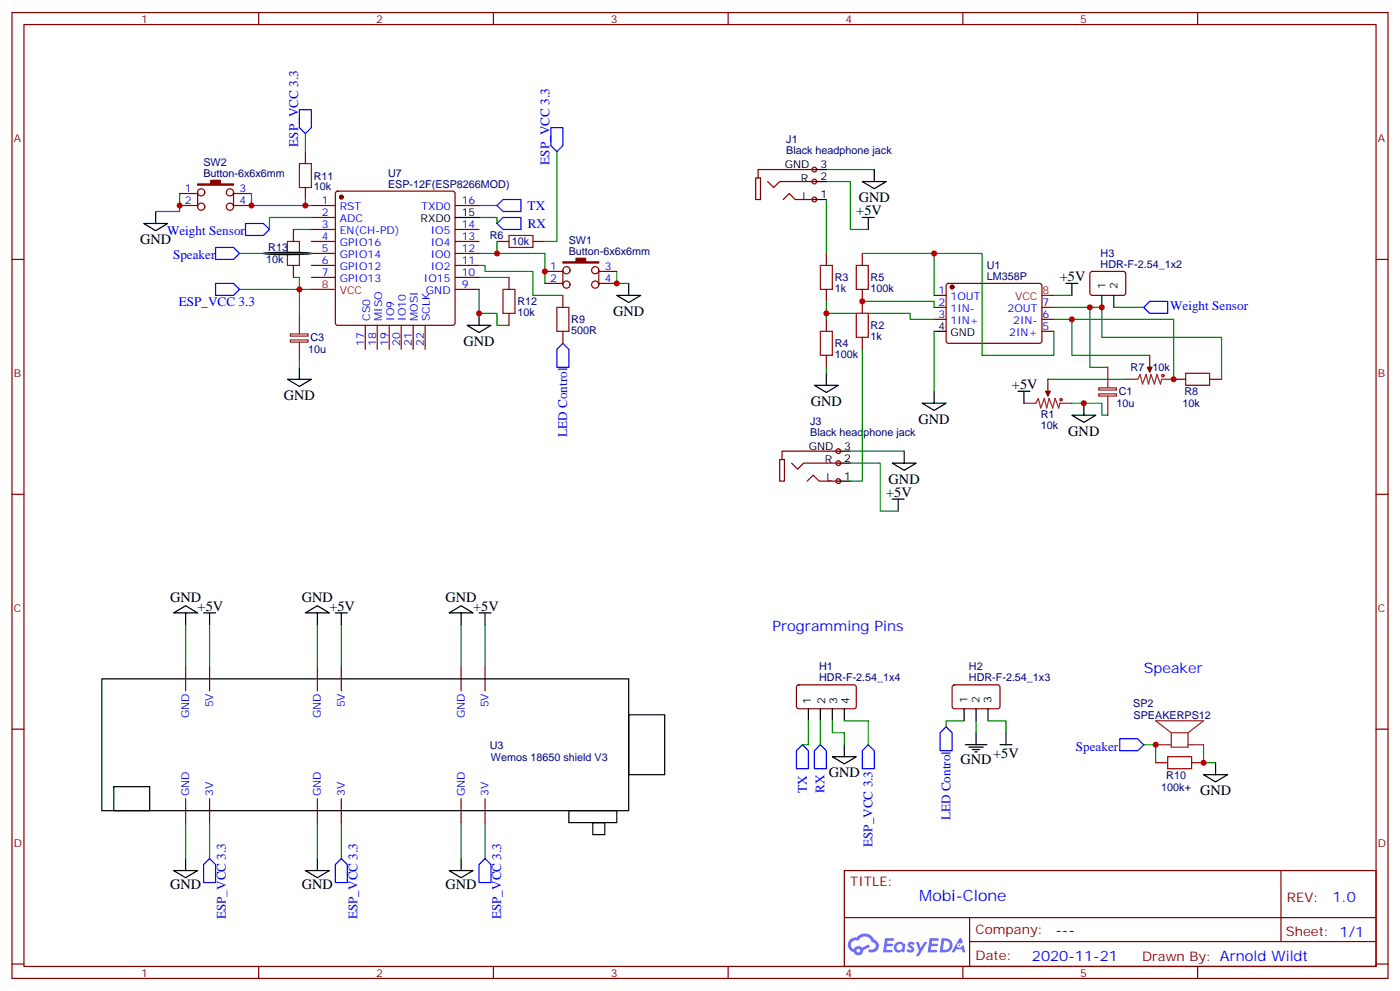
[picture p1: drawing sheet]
<svg xmlns="http://www.w3.org/2000/svg" width="412mm" height="292mm" viewBox="0 0 412 292" stroke-linecap="round" stroke-linejoin="round" font-family="sans-serif">
<g fill="none" stroke="#870000" stroke-width=".35">
<path d="M3.5 3.7h405.4v284.3h-405.4zM7.1 7.2h398.2v277.3h-398.2zM76.2 3.7v3.5M145.3 3.7v3.5M214.5 3.7v3.5M283.6 3.7v3.5M352.8 3.7v3.5M3.5 76.4h3.6M405.3 76.4h3.6M3.5 145.5h3.6M405.3 145.5h3.6M3.5 214.7h3.6"/>
<path d="M405.3 214.7h3.6M248.7 256.3h156.6v28.2h-156.6zM377.3 256.3v20.9M248.7 270.1h156.5M285.6 277.2h119.6M285.6 270.1v14.2M3.5 283.8h3.6M76.2 284.5v3.5M145.3 284.5v3.5M214.5 284.5v3.5M283.6 284.5v3.5M352.8 284.5v3.5"/>
<path d="M405.3 283.8h3.6"/>
</g>
<g fill="#5487ff">
<path d="M267.7 277.5a1.22 1.22 0 0 1 1.7 .2l-.4 .6a.47 .47 0 0 0-.3-.4 .47 .47 0 0 0-.5 .2l.1 .2a1.14 1.14 0 0 1 .8 1.8 1.14 1.14 0 0 1-1.9 0l-.2-.2 .5-.6 .7 .5a.29 .29 0 0 0 .3-.3 .29 .29 0 0 0-.2-.3 1.04 1.04 0 0 1-.6-1.7z"/>
<path d="M260.7 276.2h2.4l.3 .2-.2 .5-1.8 .1-.1 .8h1.5l.3 .4-.3 .4h-1.6l-.2 1.1h1.7l.2 .3-.2 .3-2.6 .1z"/>
<path d="M273.8 276.2h2.4l.3 .2-.1 .5-1.8 .1-.2 .8h1.6l.3 .4-.4 .4-1.6-.1-.1 1.1 1.7 .1 .2 .3-.2 .3-2.6 .1z"/>
<path d="M282.6 276.2h.7l.3 1.3-.6 .3a.69 .69 0 0 0-1 .3 .69 .69 0 0 0 .4 .9 .69 .69 0 0 0 .9-.6l.5-.2 .6 2.2h-.8l-.2-.9h-1.8l-.5 .9h-.8z"/>
<path d="M269.8 277.3h.8l.6 1.8 1.1-1.8h.9l-2.6 4.2h-.8l.9-1.5z"/>
<path d="M277.4 276.2l-.6 4.2h1.3a2.11 2.11 0 0 0 2.5-2.1 2.11 2.11 0 0 0-2.5-2.1zM278.1 277a1.39 1.39 0 0 1 1.7 1.4 1.39 1.39 0 0 1-1.8 1.2h-.3z"/>
<path d="M263.7 277.8a1.54 1.54 0 0 0-.1 2.2 1.54 1.54 0 0 0 2.2 .1l.6 .3 .3-2.3-.2-.3h-.4a1.49 1.49 0 0 0-2.4 0zM264 278.8a.94 .94 0 0 1 1.8 0 .94 .94 0 0 1-1.8 0z"/>
<path d="M250.4 276.6a2.18 2.18 0 0 0 1.1 3.7 1.44 1.44 0 0 0 1.6 .9 1.44 1.44 0 0 0 1.2-1.4l2-1.1-.5-.7-1.9 1a1.47 1.47 0 0 0-2.4 .4 1.39 1.39 0 0 1-.7-1.9 1.39 1.39 0 0 1 2-.5 2.12 2.12 0 0 1 2.2-1.3 2.12 2.12 0 0 1 1.9 1.7 1.14 1.14 0 0 1 1.1 1.4 1.14 1.14 0 0 1-1.7 .7 .43 .43 0 0 0-.5 .4 .43 .43 0 0 0 .4 .5 1.98 1.98 0 0 0 2.5-1.2 1.98 1.98 0 0 0-1.2-2.6 3.1 3.1 0 0 0-5.3-.6l-.9 .1zM252.3 279.9a.55 .55 0 0 1 1.1 0 .55 .55 0 0 1-1.1 0z"/>
<circle cx="282.6" cy="278.3" r=".26"/>
</g>
<path d="M275.2 87h3.5M275.2 90.5h3.5M275.2 94h3.5M278.9 83.6l.5-.2 27.1 .1 .4 .6v16.5l-.7 .5-27.1-.1-.4-.6v-16.3zM306.9 90.5h3.5M306.9 94h3.5M306.9 97.5h3.5M234.8 201.8l.5-.2 16.5 .1 .4 .6v5.9l-.7 .5-16.5-.1-.4-.6v-5.7z" fill="none" stroke="#870000" stroke-width=".35"/>
<path d="M275.2 97.5h3.5M238.1 208.7v3.5M241.7 208.7v3.5M245.2 208.7v3.5M248.7 208.7v3.5M248.7 219.3v3.5M245.2 222.8h7l-3.5 2.1z" fill="none" stroke="#000" stroke-width=".35"/>
<path d="M236.4 219.3l1.7 1.7v5.3h-3.5v-5.3zM241.7 219.3l1.7 1.7v5.3h-3.5v-5.3zM255.8 219.3l1.7 1.7v5.3h-3.5v-5.3zM329.8 217.5h5.3l1.8 1.8-1.8 1.7h-5.3z" fill="none" stroke="#00f" stroke-width=".35"/>
<path d="M238.1 212.2v7.1h-1.7M241.7 212.2v7.1M245.2 212.2v3.5h3.5v3.6M248.7 212.2h7.1v7.1" fill="none" stroke="#008700" stroke-width=".35"/>
<circle cx="280.5" cy="84.5" r=".53" fill="#870000" stroke="#870000" stroke-width=".35"/>
<path d="M306.9 87h3.5" fill="none" stroke="#f00" stroke-width=".35"/>
<g fill="#f0f0f0" stroke="#870000" stroke-width=".35">
<circle cx="246.9" cy="132.8" r=".71"/>
<circle cx="246.9" cy="136.3" r=".71"/>
<circle cx="246.9" cy="141.6" r=".71"/>
</g>
<g fill="none" stroke="#000" stroke-width=".35">
<path d="M254 53.4h7.1l-3.6 2.2zM257.5 49.9v3.5M42.3 65.8h7.1l-3.5 2.1zM45.9 62.3v3.5M77.6 74.6a70.7 70.7 0 0 1 14.1 0 70.7 70.7 0 0 1-14.1 0zM134.1 64h7M254 64h3.5M255.8 64v3.6M137.6 95.8h7l-3.5 2.1zM141.1 92.3v3.5M181.7 87h7l-3.5 2.1zM185.2 83.4v3.6"/>
<path d="M314 83.4h3.5M315.7 83.4v3.6M324.6 87v3.5M328.1 87v3.5M84.7 111.7h7l-3.5 2.1zM88.2 108.1v3.6M271.6 118.7h7.1l-3.5 2.1zM275.2 115.2v3.5M246.9 136.3h3.6M246.9 132.8h3.6M262.8 136.3h7.1l-3.6 2.2zM266.3 132.8v3.5"/>
<path d="M246.9 141.6h3.6M262.8 146.9h3.5M264.6 146.9v3.6M51.2 180.4l3.5-2.1 3.5 2.1zM54.7 180.4v3.6M60 180.4h3.5M61.7 180.4v3.6M90 180.4l3.5-2.1 3.5 2.1zM93.5 180.4v3.6M98.8 180.4h3.5M100.5 180.4v3.6M132.3 180.4l3.5-2.1 3.5 2.1z"/>
<path d="M135.8 180.4v3.6M141.1 180.4h3.5M142.9 180.4v3.6M51.2 256.3h7l-3.5 2.1zM54.7 252.8v3.5M90 256.3h7l-3.5 2.1zM93.5 252.8v3.5M132.3 256.3h7l-3.5 2.1zM135.8 252.8v3.5"/>
</g>
<g fill="none" stroke="#870000" stroke-width=".35">
<path d="M52.9 57h5.3M58.2 56.6v4.3M68.8 57h5.3M68.8 56.6v4.3M90 44.6v3.6M90 55.2v3.5M99 56.5l.5-.2h33.8l.5 .2 .3 .5v38.1l-.3 .5-.5 .2h-33.8l-.5-.3-.2-.4v-38.1zM52.9 60.5h5.3M68.8 60.5h5.3M86.4 67.6v3.5M86.4 78.1v3.6M91.7 60.5h7.1"/>
<path d="M91.7 64h7.1M91.7 67.6h7.1M91.7 71.1h7.1M91.7 74.6h7.1M91.7 78.1h7.1M134.1 60.5h7M134.1 67.6h7M134.1 71.1h7M134.1 74.6h7M134.1 78.1h7M146.4 71.1h3.5M157 71.1h3.5"/>
<path d="M160.5 79.9h5.3M165.8 79.6v4.2M176.4 79.9h5.3M176.4 79.6v4.2M243.4 74.6v3.5M254 74.6v3.5M91.7 81.7h7.1M107.6 95.8v7M111.1 95.8v7M114.7 95.8v7M118.2 95.8v7M121.7 95.8v7"/>
<path d="M125.2 95.8v7M134.1 81.7h7M134.1 85.2h7M149.9 81.7v3.5M149.9 92.3v3.5M160.5 83.4h5.3M176.4 83.4h5.3M243.4 85.2v3.5M243.4 94v3.5M254 85.2v7.1M254 99.3v3.5M321.3 80.1l.4-.2 9.5 .1 .4 .6-.1 5.9-.6 .5-9.4-.1-.5-.6v-5.7z"/>
<path d="M243.4 104.6v3.5M233.2 136.3l1.7 1.8 1.8-1.8h10.2M246.9 132.8h-16.5v2.5h-.7v6.3h1.4v-6.3h-.7M237.8 141.6l1.7-1.7 1.8 1.7h5.6M340.4 224.5h3.6M351 224.5h3.5"/>
<circle cx="59.3" cy="56.6" r="1.06"/>
<circle cx="67.7" cy="56.6" r="1.06"/>
<circle cx="59.3" cy="60.9" r="1.06"/>
<circle cx="67.7" cy="60.9" r="1.06"/>
<circle cx="166.9" cy="79.6" r="1.06"/>
<circle cx="175.3" cy="79.6" r="1.06"/>
<circle cx="166.9" cy="83.8" r="1.06"/>
<circle cx="175.3" cy="83.8" r="1.06"/>
</g>
<path d="M88.2 48.2h3.5v7h-3.5zM84.7 71.1h3.5v7h-3.5zM149.9 69.3h7.1v3.5h-7.1zM241.7 78.1h3.5v7.1h-3.5zM252.2 78.1h3.6v7.1h-3.6zM148.2 85.2h3.5v7.1h-3.5zM241.7 97.5h3.5v7.1h-3.5zM252.2 92.3h3.6v7h-3.6zM344 222.8h7v3.5h-7z" fill="none" stroke="#a10000" stroke-width=".35"/>
<path d="M85.5 98.3h5.2v.7h-5.2zM88.2 92.3v5.9M85.5 100.1h5.2v.6h-5.2zM88.2 100.7v5.7M340.4 219.3h4.6M345 215.7v4.3h5v-4.3M345 215.7h5M345 215.7l-4.6-3.5h14.1l-4.5 3.5M350 219.3h4.5" fill="none" stroke="#8c2424" stroke-width=".35"/>
<g fill="none" stroke="#008700" stroke-width=".35">
<path d="M90 39.3v5.3M52.9 57v5.3h-7M74.1 57v3.5h15.9M90 58.7v1.8h1.7M164 44.6v26.5h-3.5M243.4 53.4h7.1v14.2h5.3M243.4 49.9h14.1M70.6 74.6h21.1M86.4 67.6h5.3M91.7 64h-12.3v3.6M141.1 64h5.3v1.8M141.1 74.6h19.4v8.8"/>
<path d="M141.1 60.5h5.3M146.4 71.1v3.5M181.7 79.9v3.5h3.5M70.6 85.2h21.1M86.4 81.7h1.8v10.6M141.1 85.2v7.1h5.3v3.5h3.5M141.1 81.7h8.8M310.4 90.5h14.2v8.8h35.2v12.4M310.4 87h5.3M328.1 90.5h8.8M250.5 132.8h15.8M54.7 184v12.3"/>
<path d="M61.7 184v12.3M93.5 184v12.3M100.5 184v12.3M135.8 184v12.3M142.9 184v12.3M54.7 242.2v10.6M61.7 242.2v10.6M93.5 242.2v10.6M100.5 242.2v10.6M135.8 242.2v10.6M142.9 242.2v10.6"/>
</g>
<path d="M88.2 32.3h3.5v5.3l-1.7 1.7-1.8-1.7zM162.3 37.6h3.5v5.3l-1.8 1.7-1.7-1.7zM63.5 72.8h5.3l1.8 1.8-1.8 1.8h-5.3zM72.3 65.8h5.3l1.8 1.8-1.8 1.7h-5.3zM146.4 60.5l1.8-1.8h5.3v3.6h-5.3zM146.4 65.8l1.8-1.8h5.3v3.6h-5.3zM63.5 83.4h5.3l1.8 1.8-1.8 1.8h-5.3zM336.9 90.5l1.8-1.8h5.3v3.6h-5.3zM61.7 252.8l1.8 1.7v5.3h-3.5v-5.3zM100.5 252.8l1.8 1.7v5.3h-3.5v-5.3zM141.1 254.5l1.8-1.7 1.7 1.7v5.3h-3.5z" fill="none" stroke="#00f" stroke-width=".35"/>
<g fill="#870000" stroke="#870000" stroke-width=".35">
<path d="M58.2 54.2h3.9v-1.1h2.8v1.1h3.9v.3h-10.6z"/>
<path d="M165.8 77.1h3.9v-1.1h2.8v1.1h3.9v.3h-10.6z"/>
<circle cx="100.5" cy="58" r=".53"/>
</g>
<path d="M91.7 85.2h7.1" fill="none" stroke="#f00" stroke-width=".35"/>
<g fill="#f0f0f0" stroke="#870000" stroke-width=".35">
<circle cx="239.9" cy="49.9" r=".71"/>
<circle cx="239.9" cy="53.4" r=".71"/>
<circle cx="239.9" cy="58.7" r=".71"/>
</g>
<g fill="none" stroke="#000" stroke-width=".35">
<path d="M239.9 58.7h3.5M239.9 53.4h3.5M239.9 49.9h3.5M239.9 113.4h7l-3.5 2.1zM243.4 109.9v3.5M299.9 115.2h3.5M301.6 115.2v3.5M319.3 118.7v3.5M315.7 122.2h7.1l-3.5 2.2zM30 199.8h155.2v38.9h-155.2zM185.2 210.4h10.6v17.7h-10.6zM284 208.7v3.5"/>
<path d="M284.3 219.3h6.4M285.4 220h4.2M287.5 208.7v3.5M287.5 215.7v3.6M291 208.7v3.5M294.6 219.3h3.5M296.3 215.7v3.6M33.5 231.6h10.6v7.1h-10.6zM167.6 238.7h14.1v3.5h-14.1zM286.5 220.7h2.1M287.2 221.4h.7M354.5 228.1h7.1l-3.5 2.1z"/>
<path d="M358.1 224.5v3.6M174.6 242.2h3.6v3.5h-3.6z"/>
</g>
<g fill="none" stroke="#870000" stroke-width=".35">
<path d="M226.1 53.4l1.8 1.8 1.8-1.8h10.2M230.7 58.7l1.8-1.7 1.7 1.7h5.7M239.9 49.9h-16.6v2.5h-.7v6.3h1.4v-6.3h-.7M165.8 87v3.5M165.8 97.5v3.6M308.7 111.7v3.5M338.7 104.6v3.5M345.7 111.7h3.5M356.3 111.7h3.5M54.7 196.3v7.1M61.7 196.3v7.1M93.5 196.3v7.1"/>
<path d="M100.5 196.3v7.1M135.8 196.3v7.1M142.9 196.3v7.1M280.7 201.8l.5-.2 12.9 .1 .5 .6-.1 5.9-.6 .5-13-.1-.4-.6v-5.7zM54.7 235.1v7.1M61.7 235.1v7.1M93.5 235.1v7.1M100.5 235.1v7.1M135.8 235.1v7.1M142.9 235.1v7.1"/>
</g>
<g fill="none" stroke="#008700" stroke-width=".35">
<path d="M243.4 58.7v15.9M141.1 78.1h1.8v1.8h14.1v7.1h8.8M254 74.6h21.2v12.4M275.2 74.6h14.1v30h21.1v-7.1M243.4 92.3h24.7v1.7h7.1M243.4 88.7v5.3M254 88.7h21.2v1.8M275.2 97.5v17.7M310.4 94h5.3v10.6h23M315.7 94h30v17.7M321 90.5v17.6h5.3M88.2 106.4v1.7"/>
<path d="M243.4 108.1v1.8M254 102.8v38.8h-3.5M308.7 111.7h22.9M315.7 118.7h8.9v3.5h1.7M250.5 136.3h8.8v14.2h5.3M284 212.2h-5.3v1.8M287.5 212.2v3.5M291 212.2h5.3v3.5M336.9 219.3h3.5v5.2M354.5 219.3v5.2h3.6"/>
</g>
<path d="M301.6 118.7h3.6l.7-1.4 .7 2.8 1-2.8 .7 2.8 .7-2.8 1.1 2.8 .7-2.8 1.1 2.8 .3-1.4h3.5M308.7 115.2v1.4M323.7 114.2h5.2v.6h-5.2zM323.7 116h5.2v.6h-5.2zM326.3 108.1v6M326.3 116.6v5.6M331.6 111.7h3.5l.7-1.5 .7 2.9 1.1-2.9 .7 2.9 .7-2.9 1.1 2.9 .7-2.9 1 2.9 .4-1.4h3.5M338.7 108.1v1.4" fill="none" stroke="#8c2424" stroke-width=".35"/>
<g fill="#870000" stroke="#870000" stroke-width=".35">
<path d="M308 115.2h1.4l-.7 1.4z"/>
<path d="M338 108.1h1.4l-.7 1.4z"/>
</g>
<g fill="none" stroke="#a10000" stroke-width=".35">
<path d="M164 90.5h3.6v7h-3.6zM349.2 109.9h7.1v3.5h-7.1z"/>
<circle cx="312.6" cy="117.7" r=".35"/>
<circle cx="342.5" cy="110.6" r=".35"/>
</g>
<path d="M165.8 101.1l1.8 1.7v5.3h-3.6v-5.3zM278.7 214l1.8 1.7v5.3h-3.6v-5.3z" fill="none" stroke="#00f" stroke-width=".35"/>
<g fill="#c00">
<circle cx="141.1" cy="92.3" r=".88"/>
<circle cx="88.2" cy="85.2" r=".88"/>
<circle cx="52.9" cy="60.5" r=".88"/>
<circle cx="90" cy="60.5" r=".88"/>
<circle cx="74.1" cy="60.5" r=".88"/>
<circle cx="146.4" cy="74.6" r=".88"/>
<circle cx="160.5" cy="79.9" r=".88"/>
<circle cx="181.7" cy="83.4" r=".88"/>
<circle cx="254" cy="88.7" r=".88"/>
<circle cx="243.4" cy="92.3" r=".88"/>
<circle cx="275.2" cy="74.6" r=".88"/>
<circle cx="345.7" cy="111.7" r=".88"/>
<circle cx="315.7" cy="94" r=".88"/>
<circle cx="324.6" cy="90.5" r=".88"/>
<circle cx="340.4" cy="219.3" r=".88"/>
<circle cx="321" cy="90.5" r=".88"/>
<circle cx="319.3" cy="118.7" r=".88"/>
<circle cx="354.5" cy="224.5" r=".88"/>
</g>
<text font-size="4.6" fill="#00f" x="270.8" y="265.3">Mobi-Clone</text>
<g font-size="4.2">
<text x="252.9" y="59.5">GND</text>
<text x="252.2" y="63.3">+5V</text>
<text x="41.3" y="71.9">GND</text>
<text x="312.2" y="82.7">+5V</text>
<text x="180.6" y="93.1">GND</text>
<text x="136.5" y="101.9">GND</text>
<text x="83.6" y="117.8">GND</text>
<text x="238.8" y="119.5">GND</text>
<text x="298.1" y="114.5">+5V</text>
<text x="270.6" y="124.8">GND</text>
<text x="314.7" y="128.3">GND</text>
<text x="261.8" y="142.5">GND</text>
<text x="261.1" y="146.2">+5V</text>
<text x="50.1" y="177.1">GND</text>
<text x="58.2" y="179.7">+5V</text>
<text x="88.9" y="177.1">GND</text>
<text x="97" y="179.7">+5V</text>
<text x="131.2" y="177.1">GND</text>
<text x="139.3" y="179.7">+5V</text>
<text x="282.9" y="224.9">GND</text>
<text x="292.6" y="223.2">+5V</text>
<text x="244.1" y="228.9">GND</text>
<text x="353.5" y="234.2">GND</text>
<text x="50.1" y="261.6">GND</text>
<text x="88.9" y="261.6">GND</text>
<text x="131.2" y="261.6">GND</text>
</g>
<g font-size="4.2" fill="#00f">
<text x="227.5" y="185.7">Programming Pins</text>
<text x="336.9" y="198.1">Speaker</text>
<text x="392.5" y="265.6">1.0</text>
<text x="310.9" y="275.1">---</text>
<text x="304" y="282.9">2020-11-21</text>
</g>
<g font-size="3.9" fill="#00f">
<text x="87.8" y="43.2" transform="rotate(-90 87.8 43.2)">ESP_VCC 3.3</text>
<text x="161.9" y="48.5" transform="rotate(-90 161.9 48.5)">ESP_VCC 3.3</text>
<text x="155.4" y="61.8">TX</text>
<text x="49.2" y="69.3">Weight Sensor</text>
<text x="155.5" y="67.1">RX</text>
<text x="51" y="76.3">Speaker</text>
<text x="52.7" y="90">ESP_VCC 3.3</text>
<text x="344.7" y="91.2">Weight Sensor</text>
<text x="167.1" y="128.6" transform="rotate(-90 167.1 128.6)">LED Control</text>
<text x="316.9" y="221">Speaker</text>
<text x="237.6" y="233.4" transform="rotate(-90 237.6 233.4)">TX</text>
<text x="242.9" y="233.4" transform="rotate(-90 242.9 233.4)">RX</text>
<text x="280" y="241.5" transform="rotate(-90 280 241.5)">LED Control</text>
<text x="257" y="249.4" transform="rotate(-90 257 249.4)">ESP_VCC 3.3</text>
<text x="66.5" y="270.6" transform="rotate(-90 66.5 270.6)">ESP_VCC 3.3</text>
<text x="105.3" y="270.6" transform="rotate(-90 105.3 270.6)">ESP_VCC 3.3</text>
<text x="147.7" y="270.6" transform="rotate(-90 147.7 270.6)">ESP_VCC 3.3</text>
</g>
<g font-size="3.9" fill="#800">
<text x="250.5" y="260.9">TITLE:</text>
<text x="379.1" y="265.6">REV:</text>
<text x="287.4" y="275.1">Company:</text>
<text x="378.7" y="275.7">Sheet: 1/1</text>
<text x="287.4" y="282.8">Date:</text>
<text x="336.4" y="282.8">Drawn By: Arnold Wildt</text>
</g>
<g font-size="3.2" fill="#800">
<text x="41.6" y="6.7">1</text>
<text x="110.8" y="6.7">2</text>
<text x="179.9" y="6.7">3</text>
<text x="249.1" y="6.7">4</text>
<text x="318.2" y="6.7">5</text>
<text x="4.1" y="41.8">A</text>
<text x="405.9" y="41.8">A</text>
<text x="4.1" y="110.9">B</text>
<text x="405.9" y="110.9">B</text>
<text x="4.1" y="180.1">C</text>
<text x="405.9" y="180.1">C</text>
<text x="4.1" y="249.2">D</text>
<text x="405.9" y="249.2">D</text>
<text x="41.6" y="287.5">1</text>
<text x="110.8" y="287.5">2</text>
<text x="179.9" y="287.5">3</text>
<text x="249.1" y="287.5">4</text>
<text x="318.2" y="287.5">5</text>
</g>
<g font-size="3.2" fill="#000080">
<text x="231.6" y="45.3">Black headphone jack</text>
<text x="231.6" y="42.2">J1</text>
<text x="59.9" y="52">Button-6x6x6mm</text>
<text x="59.9" y="48.9">SW2</text>
<text x="92.4" y="52.9">R11</text>
<text x="114.3" y="52">U7</text>
<text x="92.4" y="56">10k</text>
<text x="114.3" y="55.2">ESP-12F(ESP8266MOD)</text>
<text x="144.3" y="70.4">R6</text>
<text x="167.5" y="71.8">SW1</text>
<text x="78.4" y="77.5">10k</text>
<text x="79" y="74">R13</text>
<text x="150.8" y="72.2">10k</text>
<text x="167.5" y="75">Button-6x6x6mm</text>
<text x="324.2" y="75.7">H3</text>
<text x="245.9" y="82.8">R3</text>
<text x="256.5" y="82.8">R5</text>
<text x="290.7" y="82.4">LM358P</text>
<text x="290.7" y="79.2">U1</text>
<text x="324.2" y="78.8">HDR-F-2.54_1x2</text>
<text x="152.4" y="89.9">R12</text>
<text x="245.9" y="86">1k</text>
<text x="256.5" y="86">100k</text>
<text x="152.4" y="93">10k</text>
<text x="168.3" y="95.1">R9</text>
<text x="91.4" y="100.5">C3</text>
<text x="168.3" y="98.3">500R</text>
<text x="256.5" y="100.1">1k</text>
<text x="256.5" y="97">R2</text>
<text x="90.7" y="104">10u</text>
<text x="245.9" y="105.4">100k</text>
<text x="245.9" y="102.2">R4</text>
<text x="333" y="109.3">R7</text>
<text x="339.5" y="109.3">10k</text>
<text x="328.9" y="119.8">10u</text>
<text x="329.6" y="116.3">C1</text>
<text x="348.3" y="119.9">10k</text>
<text x="348.9" y="116.3">R8</text>
<text x="238.7" y="125.1">J3</text>
<text x="306.6" y="123.1">R1</text>
<text x="238.7" y="128.2">Black headphone jack</text>
<text x="306.6" y="126.4">10k</text>
<text x="241.3" y="197.3">H1</text>
<text x="285.4" y="197.3">H2</text>
<text x="241.3" y="200.6">HDR-F-2.54_1x4</text>
<text x="285.4" y="200.6">HDR-F-2.54_1x3</text>
<text x="333.8" y="208.1">SP2</text>
<text x="333.9" y="211.6">SPEAKERPS12</text>
<text x="144.3" y="220.4">U3</text>
<text x="144.6" y="223.9">Wemos 18650 shield V3</text>
<text x="342.1" y="232.7">100k+</text>
<text x="343.6" y="229.2">R10</text>
</g>
<g font-size="3.2">
<text x="231.2" y="49.6">GND</text>
<text x="235.9" y="53.4">R</text>
<text x="241.7" y="53.1">2</text>
<text x="241.7" y="49.6">3</text>
<text x="236.4" y="58.7">L</text>
<text x="241.7" y="58.4">1</text>
<text x="123.9" y="65.4">RXD0</text>
<text x="136" y="63.7">15</text>
<text x="325.6" y="85.2" transform="rotate(-90 325.6 85.2)">1</text>
<text x="329.1" y="85.2" transform="rotate(-90 329.1 85.2)">2</text>
<text x="276.5" y="97.2">4</text>
<text x="280" y="99">GND</text>
<text x="238.3" y="132.5">GND</text>
<text x="243" y="136.3">R</text>
<text x="248.7" y="136">2</text>
<text x="248.7" y="132.5">3</text>
<text x="243.4" y="141.6">L</text>
<text x="248.7" y="141.3">1</text>
<text x="238.8" y="207.4" transform="rotate(-90 238.8 207.4)">1</text>
<text x="243.1" y="207.4" transform="rotate(-90 243.1 207.4)">2</text>
<text x="246.6" y="207.4" transform="rotate(-90 246.6 207.4)">3</text>
<text x="250.1" y="207.4" transform="rotate(-90 250.1 207.4)">4</text>
<text x="285" y="206.9" transform="rotate(-90 285 206.9)">1</text>
<text x="288.6" y="206.9" transform="rotate(-90 288.6 206.9)">2</text>
<text x="292.1" y="206.9" transform="rotate(-90 292.1 206.9)">3</text>
</g>
<g font-size="3.2" fill="#00f">
<text x="54.4" y="56.6">1</text>
<text x="70.6" y="56.6">3</text>
<text x="54.4" y="60.1">2</text>
<text x="70.6" y="60.1">4</text>
<text x="94.8" y="60.1">1</text>
<text x="94.8" y="63.7">2</text>
<text x="100.1" y="61.9">RST</text>
<text x="100.1" y="65.4">ADC</text>
<text x="124.2" y="61.9">TXD0</text>
<text x="136" y="60.1">16</text>
<text x="94.8" y="67.2">3</text>
<text x="94.8" y="70.7">4</text>
<text x="100.1" y="69">EN(CH-PD)</text>
<text x="126.9" y="69">IO5</text>
<text x="136" y="70.7">13</text>
<text x="136" y="67.2">14</text>
<text x="94.8" y="74.3">5</text>
<text x="94.8" y="77.8">6</text>
<text x="100.1" y="72.5">GPIO16</text>
<text x="100.1" y="76">GPIO14</text>
<text x="126.9" y="76">IO0</text>
<text x="126.9" y="72.5">IO4</text>
<text x="136" y="77.8">11</text>
<text x="136" y="74.3">12</text>
<text x="94.8" y="81.3">7</text>
<text x="100.1" y="79.6">GPIO12</text>
<text x="100.1" y="83.1">GPIO13</text>
<text x="124.9" y="83.1">IO15</text>
<text x="126.9" y="79.6">IO2</text>
<text x="136" y="81.3">10</text>
<text x="162" y="79.6">1</text>
<text x="162" y="83.1">2</text>
<text x="178.2" y="79.6">3</text>
<text x="178.2" y="83.1">4</text>
<text x="125.5" y="86.6">GND</text>
<text x="136" y="84.8">9</text>
<text x="276.5" y="86.6">1</text>
<text x="280" y="88.4">1OUT</text>
<text x="109" y="94.5" transform="rotate(-90 109 94.5)">CS0</text>
<text x="112.5" y="94.5" transform="rotate(-90 112.5 94.5)">MISO</text>
<text x="116.1" y="94.5" transform="rotate(-90 116.1 94.5)">IO9</text>
<text x="119.6" y="94.5" transform="rotate(-90 119.6 94.5)">IO10</text>
<text x="123.1" y="94.5" transform="rotate(-90 123.1 94.5)">MOSI</text>
<text x="126.6" y="94.5" transform="rotate(-90 126.6 94.5)">SCLK</text>
<text x="276.5" y="90.1">2</text>
<text x="276.5" y="93.7">3</text>
<text x="280" y="91.9">1IN-</text>
<text x="280" y="95.4">1IN+</text>
<text x="296.8" y="91.9">2OUT</text>
<text x="298.4" y="95.4">2IN-</text>
<text x="307.1" y="93.7">6</text>
<text x="307.1" y="90.1">7</text>
<text x="107.2" y="101.8" transform="rotate(-90 107.2 101.8)">17</text>
<text x="110.8" y="101.8" transform="rotate(-90 110.8 101.8)">18</text>
<text x="114.3" y="101.8" transform="rotate(-90 114.3 101.8)">19</text>
<text x="117.8" y="101.8" transform="rotate(-90 117.8 101.8)">20</text>
<text x="121.4" y="101.8" transform="rotate(-90 121.4 101.8)">21</text>
<text x="124.9" y="101.8" transform="rotate(-90 124.9 101.8)">22</text>
<text x="297.3" y="99">2IN+</text>
<text x="307.1" y="97.2">5</text>
<text x="62.8" y="208.3" transform="rotate(-90 62.8 208.3)">5V</text>
<text x="101.6" y="208.3" transform="rotate(-90 101.6 208.3)">5V</text>
<text x="143.9" y="208.3" transform="rotate(-90 143.9 208.3)">5V</text>
<text x="55.7" y="211.4" transform="rotate(-90 55.7 211.4)">GND</text>
<text x="94.5" y="211.4" transform="rotate(-90 94.5 211.4)">GND</text>
<text x="136.9" y="211.4" transform="rotate(-90 136.9 211.4)">GND</text>
<text x="55.7" y="234.4" transform="rotate(-90 55.7 234.4)">GND</text>
<text x="62.8" y="234.4" transform="rotate(-90 62.8 234.4)">3V</text>
<text x="94.5" y="234.4" transform="rotate(-90 94.5 234.4)">GND</text>
<text x="101.6" y="234.4" transform="rotate(-90 101.6 234.4)">3V</text>
<text x="136.9" y="234.4" transform="rotate(-90 136.9 234.4)">GND</text>
<text x="143.9" y="234.4" transform="rotate(-90 143.9 234.4)">3V</text>
</g>
<g font-size="3.2" fill="#f00">
<text x="94.8" y="84.8">8</text>
<text x="100.1" y="86.6">VCC</text>
<text x="299" y="88.4">VCC</text>
<text x="307.1" y="86.6">8</text>
</g>
</svg>
